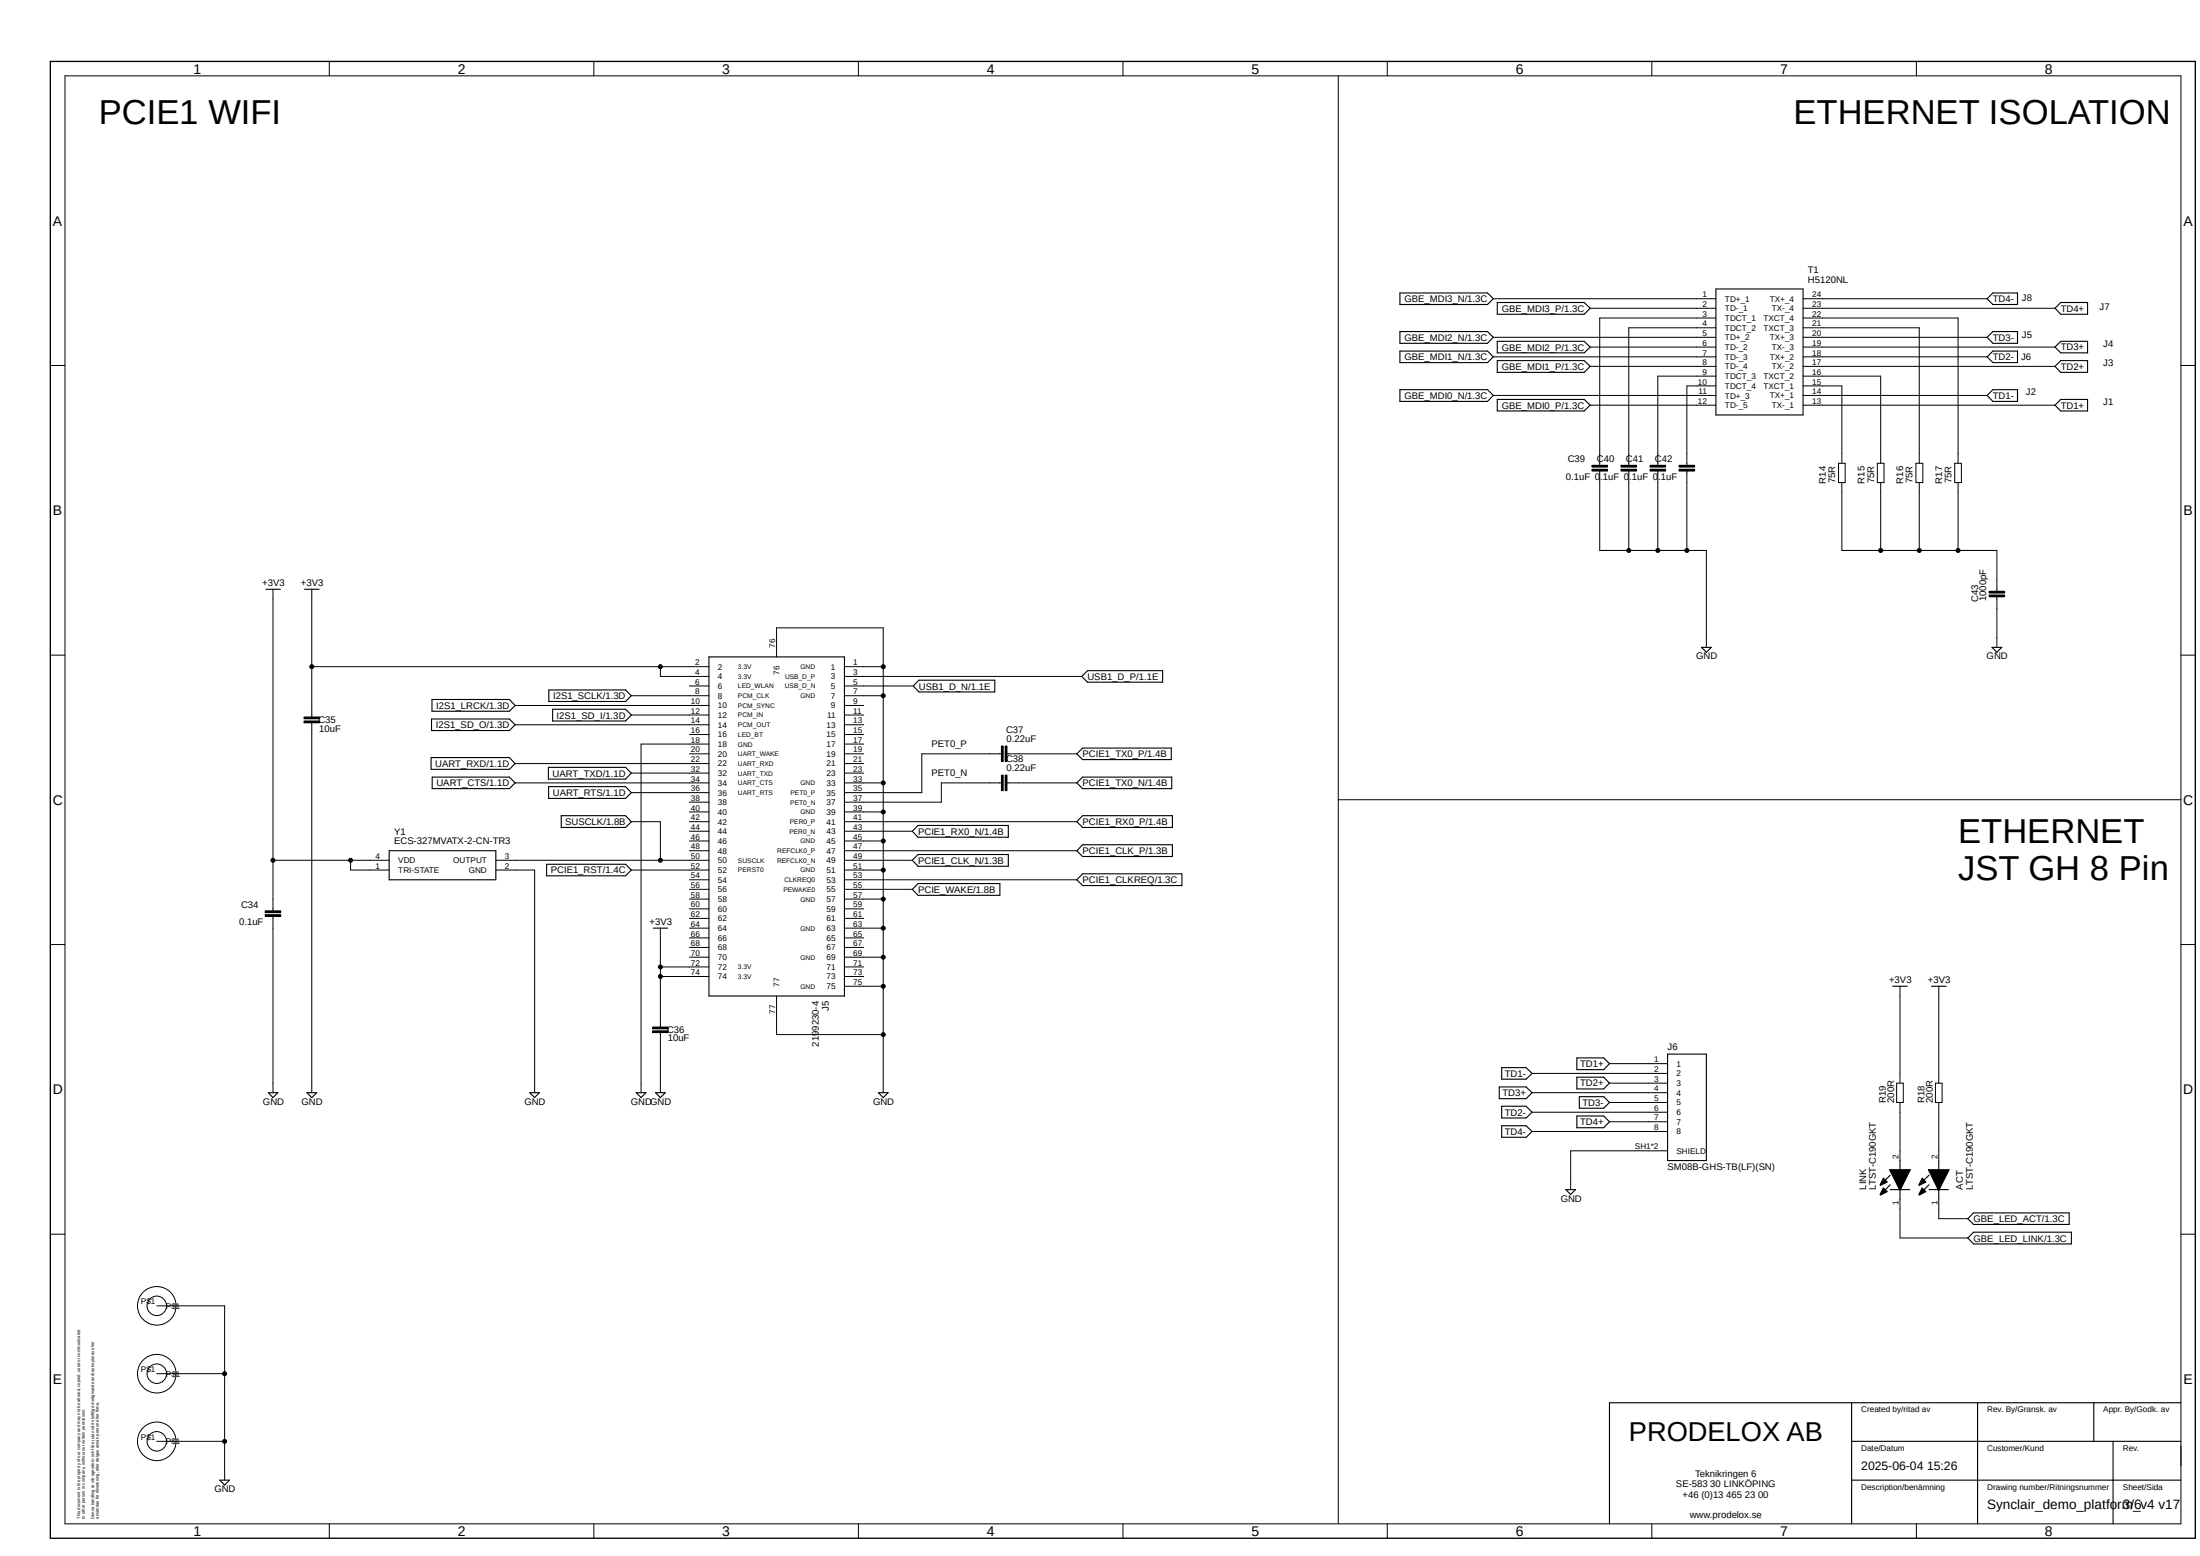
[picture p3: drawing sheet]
<svg xmlns="http://www.w3.org/2000/svg" width="420mm" height="297mm" viewBox="0 0 420 297" stroke-linecap="round" stroke-linejoin="round" font-family="sans-serif">
<path d="M9.2 11.5l410.2 282.5M419.4 11.5l-410.2 282.5" fill="none" stroke="#fff" stroke-width=".19"/>
<g fill="none" stroke="#000" stroke-width=".21">
<path d="M267.3 55.9h16.7l1.1 1.1-1.1 1.1h-16.7zM285.8 57.7h16.6l1.2 1.1-1.2 1.2h-16.6zM327.6 55.2h16.6v24h-16.6zM379.3 57l1.1-1.1h4.7v2.2h-4.7zM392.3 58.8l1.1-1.1h5.1v2.3h-5.1zM267.3 74.4h16.7l1.1 1.1-1.1 1.1h-16.7zM267.3 63.3h16.7l1.1 1.1-1.1 1.1h-16.7zM267.3 67h16.7l1.1 1.1-1.1 1.1h-16.7zM285.8 76.2h16.6l1.2 1.1-1.2 1.1h-16.6zM285.8 68.8h16.6l1.2 1.1-1.2 1.2h-16.6zM285.8 65.2h16.6l1.2 1.1-1.2 1.1h-16.6zM379.3 75.5l1.1-1.1h4.7v2.2h-4.7z"/>
<path d="M379.3 64.4l1.1-1.1h4.7v2.2h-4.7zM379.3 68.1l1.1-1.1h4.7v2.2h-4.7zM392.3 77.3l1.1-1.1h5.1v2.2h-5.1zM392.3 66.3l1.1-1.1h5.1v2.2h-5.1zM392.3 69.9l1.1-1.1h5.1v2.3h-5.1zM50.8 112.5h2.7M58.1 112.5h2.8M82.4 137.2h14.8l1.1 1.1-1.1 1.1h-14.8zM82.5 133.5h14.7l1.1 1.2-1.1 1.1h-14.7zM104.8 131.7h14.6l1.1 1.1-1.1 1.1h-14.6zM105.5 135.4h13.9l1.1 1.1-1.1 1.1h-13.9zM135.3 125.4h25.9v64.7h-25.9z"/>
<path d="M175.4 129.8h14.5v2.3h-14.5l-1.1-1.2zM206.5 129.1l1.1-1.1h14.4v2.2h-14.4zM324.8 123.6h1.9l-.9 .9zM380.3 123.6h1.8l-.9 .9zM82.3 144.6h14.9l1.1 1.2-1.1 1.1h-14.9zM82.5 148.3h14.7l1.1 1.1-1.1 1.1h-14.7zM104.7 146.5h14.7l1.1 1.1-1.1 1.1h-14.7zM104.7 150.2h14.7l1.1 1.1-1.1 1.1h-14.7zM107.1 155.7h12.3l1.1 1.1-1.1 1.1h-12.3zM174.2 158.7l1.1-1.1h17.2v2.2h-17.2zM206.7 155.7h17.1v2.2h-17.1l-1.1-1.1zM206.7 142.8h16.9v2.2h-16.9l-1.1-1.1z"/>
<path d="M206.7 148.3h17v2.2h-17l-1.1-1.1zM74.3 162.4h20.4v5.5h-20.4zM104.4 165h15l1.1 1.1-1.1 1.1h-15zM124.7 177.2h2.8M174.2 169.8l1.1-1.1h15.6v2.2h-15.6zM174.2 164.2l1.1-1.1h17.2v2.3h-17.2zM206.7 166.8h18.9v2.2h-18.9l-1.1-1.1zM206.7 161.2h17.1v2.3h-17.1l-1.1-1.1zM361.3 188.3h2.8M368.7 188.3h2.8M51.2 208.6h1.8l-.9 .9zM58.6 208.6h1.9l-1 .9z"/>
<path d="M101.1 208.6h1.9l-.9 .9zM121.5 208.6h1.8l-.9 .9zM125.1 208.6h1.9l-.9 .9zM167.7 208.6h1.8l-.9 .9zM286.2 207.5h5.1l1.2 1.1-1.2 1.1h-5.1zM286.7 203.8h4.6l1.2 1.1-1.2 1.1h-4.6zM286.7 211.2h4.6l1.2 1.1-1.2 1.1h-4.6zM286.7 214.9h4.6l1.2 1.1-1.2 1.1h-4.6zM301 201.9h5.2l1.1 1.1-1.1 1.2h-5.2zM301 205.6h5.2l1.1 1.2-1.1 1.1h-5.2zM301 213h5.2l1.1 1.1-1.1 1.2h-5.2zM301.5 209.3h4.7l1.1 1.1-1.1 1.1h-4.7z"/>
<path d="M318.3 201.2h7.5v20.3h-7.5zM298.9 227.1h1.9l-1 .9zM360.8 227.1h3.8M360.8 226.1l-1.8 1.9M360.8 224.3l-1.8 1.8M362.7 221.5v1.9M362.7 227.1v1.8M368.3 227.1h3.6M368.3 226.1l-1.9 1.9M368.3 224.3l-1.9 1.8M370.1 221.5v1.9M370.1 227.1v1.8"/>
<path d="M375.7 232.6l1.1-1.1h18.2v2.2h-18.2zM375.7 236.3l1.1-1.1h18.6v2.2h-18.6zM353.5 267.8v23.1M353.5 275.1h62.8M377.5 267.8v23.1M399.7 267.8v7.3M403.4 275.1v15.8M416.3 267.8h-109v23.1M42 282.5h1.8l-.9 1zM353.5 282.5h62.8"/>
</g>
<g fill="none" stroke="#000" stroke-width=".19">
<path d="M12.4 14.5h403.9v276.4h-403.9zM62.9 11.7v2.8M113.4 11.7v2.8M163.9 11.7v2.8M214.4 11.7v2.8M255.5 14.5v276.3M264.8 11.7v2.8M315.3 11.7v2.8M365.8 11.7v2.8M285.1 57h42.5M303.6 58.8h24M344.2 57h35.1"/>
<path d="M344.2 58.8h48.1M9.6 69.8h2.8M285.1 64.4h42.5M285.1 68.1h42.5M285.1 75.5h42.5M303.6 66.3h24M303.6 69.9h24M303.6 77.3h24M327.6 60.7h-22.2v28.1M327.6 62.6h-16.7v26.2M327.6 71.8h-11.1v17M327.6 73.7h-5.6v15.1"/>
<path d="M344.2 60.7h29.6v27.7M344.2 62.6h22.2v25.8M344.2 64.4h35.1M344.2 66.3h48.1M344.2 68.1h35.1M344.2 69.9h48.1M344.2 71.8h14.8v16.6M344.2 73.7h7.4v14.7M344.2 75.5h35.1M344.2 77.3h48.1M416.3 69.8h2.8M303.9 88.8h3v.4h-3z"/>
<path d="M303.9 89.6h3v.3h-3zM305.4 89.9v15.2h20.4v18.5M309.5 88.8h2.9v.4h-2.9zM309.5 89.6h2.9v.3h-2.9zM310.9 89.9v15.2M315 88.8h3v.4h-3zM315 89.6h3v.3h-3zM316.5 89.9v15.2M320.5 88.8h3v.4h-3zM320.5 89.6h3v.3h-3zM322 89.9v15.2M351 88.4h1.3v3.7h-1.3z"/>
<path d="M351.6 92.1v13h29.6v7.7M358.4 88.4h1.3v3.7h-1.3zM359 92.1v13M365.8 88.4h1.3v3.7h-1.3zM366.4 92.1v13M373.2 88.4h1.2v3.7h-1.2zM373.8 92.1v13M52.1 112.5v61.3M59.5 112.5v24.4M379.7 112.9h3v.3h-3zM379.7 113.6h3v.3h-3zM381.2 114v9.6"/>
<path d="M9.6 125.1h2.8M58 136.9h3v.3h-3zM58 137.6h3v.4h-3zM59.5 127.3h75.8M59.5 138v70.6M98.3 134.7h37M98.3 138.3h37M120.5 132.8h14.8M120.5 136.5h14.8M126.1 127.3v1.8h9.2M131.6 130.9h3.7M148.3 125.4v-5.6h20.3v88.8"/>
<path d="M161.2 127.3h7.4M161.2 129.1h45.3M161.2 130.9h13M161.2 132.8h7.4M161.2 134.7h3.7M161.2 136.5h3.7M161.2 138.3h3.7M416.3 125.1h2.8M98.3 145.8h37M98.3 149.4h37M120.5 147.6h14.8M120.5 151.3h14.8"/>
<path d="M120.5 156.8h5.6v7.4M131.6 140.2h3.7M131.6 143.9h3.7M131.6 153.1h3.7M131.6 155h3.7M131.6 156.8h3.7M131.6 158.7h3.7M135.3 142h-12.9v66.6M161.2 140.2h3.7M161.2 142h3.7M161.2 143.9h3.7M161.2 145.8h3.7"/>
<path d="M161.2 147.6h3.7M161.2 149.4h7.4M161.2 155h7.4M161.2 156.8h44.4M161.2 158.7h13M191.1 143.9h-15.1v7.4h-14.8M191.1 149.4h-11.4v3.7h-18.5M191.2 142.4h.3v3h-.3zM191.2 148h.3v2.9h-.3zM191.9 142.4h.3v3h-.3zM191.9 148h.3v2.9h-.3zM192.3 143.9h13.3"/>
<path d="M192.3 149.4h13.3M255.5 152.7h160.8M50.6 173.9h3v.3h-3zM50.6 174.6h3v.3h-3zM52.1 164.2h22.2M52.1 175v33.6M66.9 164.2v1.9h7.4M94.7 164.2h40.6M94.7 166.1h7.4v42.5M120.5 166.1h14.8M126.1 177.2v18.8M131.6 160.5h3.7"/>
<path d="M131.6 162.4h3.7M131.6 167.9h3.7M131.6 169.8h3.7M131.6 171.6h3.7M131.6 173.5h3.7M131.6 175.3h3.7M131.6 177.2h3.7M131.6 179h3.7M161.2 160.5h7.4M161.2 162.4h44.4M161.2 164.2h13M161.2 166.1h7.4"/>
<path d="M161.2 167.9h44.4M161.2 169.8h13M161.2 171.6h7.4M161.2 173.5h3.7M161.2 175.3h3.7M161.2 177.2h7.4M161.2 179h3.7M9.6 180.3h2.8M124.6 196h3v.4h-3zM124.6 196.8h3v.3h-3zM126.1 184.6h9.2M126.1 186.4h9.2"/>
<path d="M126.1 197.1v11.5M131.6 180.8h3.7M131.6 182.7h3.7M148.3 190.1v7.4h20.3M161.2 180.8h3.7M161.2 182.7h7.4M161.2 184.6h3.7M161.2 186.4h3.7M161.2 188.3h7.4M362.7 188.3v18.5M370.1 188.3v18.5M416.3 180.3h2.8"/>
<path d="M292.5 204.9h25.8M292.5 208.6h25.8M292.5 212.3h25.8M292.5 216h25.8M307.3 206.8h11M307.3 210.4h11M307.3 203h11M307.3 214.1h11M318.3 219.7h-18.5v7.4M362.1 206.8h1.2v3.6h-1.2zM362.7 210.4v11.1M369.5 206.8h1.3v3.6h-1.3z"/>
<path d="M370.1 210.4v11.1M9.6 235.6h2.8M359.5 226.7l.8 .8-1.3 .6-.1-.1zM359.5 224.9l.8 .7-1.3 .7-.1-.1zM360.7 223.3h4l-1.9 3.9zM362.7 228.9v7.4h13M366.9 226.7l.8 .8-1.3 .6-.1-.1zM366.9 224.9l.8 .7-1.3 .7-.1-.1zM368.1 223.3h4l-1.9 3.9h-.2zM370.1 228.9v3.7h5.6M416.3 235.6h2.8M29.9 249.3h13v33.2"/>
<path d="M29.9 262.2h13M29.9 275.1h13M62.9 290.9v2.7M113.4 290.9v2.7M163.9 290.9v2.7M214.4 290.9v2.7M264.8 290.9v2.7M315.3 290.9v2.7M365.8 290.9v2.7"/>
<circle cx="310.9" cy="105.1" r=".38"/>
<circle cx="316.5" cy="105.1" r=".38"/>
<circle cx="322" cy="105.1" r=".38"/>
<circle cx="359" cy="105.1" r=".38"/>
<circle cx="366.4" cy="105.1" r=".38"/>
<circle cx="373.8" cy="105.1" r=".38"/>
<circle cx="59.5" cy="127.3" r=".38"/>
<circle cx="126.1" cy="127.3" r=".38"/>
<circle cx="168.6" cy="132.8" r=".38"/>
<circle cx="168.6" cy="127.3" r=".38"/>
<circle cx="168.6" cy="155" r=".38"/>
<circle cx="168.6" cy="149.4" r=".38"/>
<circle cx="52.1" cy="164.2" r=".38"/>
<circle cx="66.9" cy="164.2" r=".38"/>
<circle cx="126.1" cy="164.2" r=".38"/>
<circle cx="168.6" cy="160.5" r=".38"/>
<circle cx="168.6" cy="166.1" r=".38"/>
<circle cx="168.6" cy="177.2" r=".38"/>
<circle cx="168.6" cy="171.6" r=".38"/>
<circle cx="126.1" cy="186.4" r=".38"/>
<circle cx="126.1" cy="184.6" r=".38"/>
<circle cx="168.6" cy="188.3" r=".38"/>
<circle cx="168.6" cy="182.7" r=".38"/>
<circle cx="168.6" cy="197.5" r=".38"/>
<circle cx="29.9" cy="249.3" r="3.7"/>
<circle cx="29.9" cy="249.3" r="1.86"/>
<circle cx="29.9" cy="275.1" r="3.7"/>
<circle cx="29.9" cy="262.2" r="3.7"/>
<circle cx="29.9" cy="275.1" r="1.86"/>
<circle cx="29.9" cy="262.2" r="1.86"/>
<circle cx="42.9" cy="262.2" r=".38"/>
<circle cx="42.9" cy="275.1" r=".38"/>
</g>
<g fill="none" stroke="#000" stroke-width=".34">
<path d="M303.9 89h3M303.9 89.7h3M309.5 89h2.9M309.5 89.7h2.9M315 89h3M315 89.7h3M320.5 89h3M320.5 89.7h3M379.7 113h3M379.7 113.7h3M58 137h3M58 137.8h3"/>
<path d="M191.3 142.4v3M191.3 148v2.9M192.1 142.4v3M192.1 148v2.9M50.6 174h3M50.6 174.8h3M124.6 196.2h3M124.6 196.9h3"/>
</g>
<g fill="#000">
<path d="M359.5 226.7l.8 .8-1.3 .6-.1-.1z" fill-rule="evenodd"/>
<path d="M359.5 224.9l.8 .7-1.3 .7-.1-.1z" fill-rule="evenodd"/>
<path d="M360.7 223.3h4l-1.9 3.9z" fill-rule="evenodd"/>
<path d="M366.9 226.7l.8 .8-1.3 .6-.1-.1z" fill-rule="evenodd"/>
<path d="M366.9 224.9l.8 .7-1.3 .7-.1-.1z" fill-rule="evenodd"/>
<path d="M368.1 223.3h4l-1.9 3.9h-.2z" fill-rule="evenodd"/>
<circle cx="310.9" cy="105.1" r=".38"/>
<circle cx="316.5" cy="105.1" r=".38"/>
<circle cx="322" cy="105.1" r=".38"/>
<circle cx="359" cy="105.1" r=".38"/>
<circle cx="366.4" cy="105.1" r=".38"/>
<circle cx="373.8" cy="105.1" r=".38"/>
<circle cx="59.5" cy="127.3" r=".38"/>
<circle cx="126.1" cy="127.3" r=".38"/>
<circle cx="168.6" cy="132.8" r=".38"/>
<circle cx="168.6" cy="127.3" r=".38"/>
<circle cx="168.6" cy="155" r=".38"/>
<circle cx="168.6" cy="149.4" r=".38"/>
<circle cx="52.1" cy="164.2" r=".38"/>
<circle cx="66.9" cy="164.2" r=".38"/>
<circle cx="126.1" cy="164.2" r=".38"/>
<circle cx="168.6" cy="160.5" r=".38"/>
<circle cx="168.6" cy="166.1" r=".38"/>
<circle cx="168.6" cy="177.2" r=".38"/>
<circle cx="168.6" cy="171.6" r=".38"/>
<circle cx="126.1" cy="186.4" r=".38"/>
<circle cx="126.1" cy="184.6" r=".38"/>
<circle cx="168.6" cy="188.3" r=".38"/>
<circle cx="168.6" cy="182.7" r=".38"/>
<circle cx="168.6" cy="197.5" r=".38"/>
<circle cx="42.9" cy="262.2" r=".38"/>
<circle cx="42.9" cy="275.1" r=".38"/>
</g>
<path d="M9.6 11.7h409.5v281.9h-409.5z" fill="none" stroke="#000" stroke-width=".25"/>
<g font-size="6.6">
<text x="18.8" y="23.7">PCIE1 WIFI</text>
<text x="342.4" y="23.7">ETHERNET ISOLATION</text>
<text x="373.8" y="160.9">ETHERNET</text>
<text x="373.8" y="167.9">JST GH 8 Pin</text>
</g>
<text font-size="5.2" x="310.9" y="275.1">PRODELOX AB</text>
<g font-size="2.7">
<text x="36.9" y="14.1">1</text>
<text x="87.4" y="14.1">2</text>
<text x="137.9" y="14.1">3</text>
<text x="188.4" y="14.1">4</text>
<text x="238.9" y="14.1">5</text>
<text x="289.4" y="14.1">6</text>
<text x="339.9" y="14.1">7</text>
<text x="390.4" y="14.1">8</text>
<text x="10.1" y="43.1">A</text>
<text x="416.8" y="43.1">A</text>
<text x="10.1" y="98.3">B</text>
<text x="416.8" y="98.3">B</text>
<text x="10.1" y="153.6">C</text>
<text x="416.8" y="153.6">C</text>
<text x="10.1" y="208.9">D</text>
<text x="416.8" y="208.9">D</text>
<text x="10.1" y="264.2">E</text>
<text x="416.8" y="264.2">E</text>
<text x="36.9" y="293.2">1</text>
<text x="87.4" y="293.2">2</text>
<text x="137.9" y="293.2">3</text>
<text x="188.4" y="293.2">4</text>
<text x="238.9" y="293.2">5</text>
<text x="289.4" y="293.2">6</text>
<text x="339.9" y="293.2">7</text>
<text x="390.4" y="293.2">8</text>
</g>
<g font-size="2.6">
<text x="379.3" y="288.1">Synclair_demo_platform_v4 v17</text>
<text x="405.3" y="288.1">3/6</text>
</g>
<text font-size="2.3" x="355.3" y="280.7">2025-06-04 15:26</text>
<g font-size="1.8">
<text x="345.1" y="53.9">H5120NL</text>
<text x="345.1" y="52.1">T1</text>
<text x="268.1" y="57.7">GBE_MDI3_N/1.3C</text>
<text x="286.7" y="59.5">GBE_MDI3_P/1.3C</text>
<text x="380.4" y="57.7">TD4-</text>
<text x="386" y="57.4">J8</text>
<text x="393.4" y="59.5">TD4+</text>
<text x="400.8" y="59.2">J7</text>
<text x="268.1" y="65.1">GBE_MDI2_N/1.3C</text>
<text x="380.4" y="65.1">TD3-</text>
<text x="386" y="64.6">J5</text>
<text x="268.1" y="68.7">GBE_MDI1_N/1.3C</text>
<text x="286.7" y="70.6">GBE_MDI1_P/1.3C</text>
<text x="286.7" y="66.9">GBE_MDI2_P/1.3C</text>
<text x="380.4" y="68.7">TD2-</text>
<text x="385.8" y="68.7">J6</text>
<text x="393.4" y="70.6">TD2+</text>
<text x="393.4" y="66.9">TD3+</text>
<text x="401.5" y="69.9">J3</text>
<text x="401.5" y="66.3">J4</text>
<text x="268.1" y="76.2">GBE_MDI0_N/1.3C</text>
<text x="380.4" y="76.2">TD1-</text>
<text x="386.8" y="75.5">J2</text>
<text x="393.4" y="78">TD1+</text>
<text x="401.5" y="77.3">J1</text>
<text x="286.7" y="78">GBE_MDI0_P/1.3C</text>
<text x="299.3" y="88.2">C39</text>
<text x="304.8" y="88.2">C40</text>
<text x="310.4" y="88.2">C41</text>
<text x="315.9" y="88.2">C42</text>
<text x="298.9" y="91.6">0.1uF 0.1uF 0.1uF 0.1uF</text>
<text x="348.6" y="92.3" transform="rotate(-90 348.6 92.3)">R14</text>
<text x="350.3" y="92.3" transform="rotate(-90 350.3 92.3)">75R</text>
<text x="355.9" y="92.3" transform="rotate(-90 355.9 92.3)">R15</text>
<text x="357.8" y="92.3" transform="rotate(-90 357.8 92.3)">75R</text>
<text x="363.3" y="92.3" transform="rotate(-90 363.3 92.3)">R16</text>
<text x="365.1" y="92.3" transform="rotate(-90 365.1 92.3)">75R</text>
<text x="370.8" y="92.3" transform="rotate(-90 370.8 92.3)">R17</text>
<text x="372.5" y="92.3" transform="rotate(-90 372.5 92.3)">75R</text>
<text x="50.1" y="111.9">+3V3</text>
<text x="57.4" y="111.9">+3V3</text>
<text x="377.6" y="114.9" transform="rotate(-90 377.6 114.9)">C43</text>
<text x="379.2" y="114.8" transform="rotate(-90 379.2 114.8)">1000pF</text>
<text x="323.8" y="125.9">GND</text>
<text x="379.3" y="125.9">GND</text>
<text x="175.4" y="131.6">USB1_D_N/1.1E</text>
<text x="207.6" y="129.8">USB1_D_P/1.1E</text>
<text x="83.3" y="135.3">I2S1_LRCK/1.3D</text>
<text x="105.6" y="133.4">I2S1_SCLK/1.3D</text>
<text x="106.3" y="137.2">I2S1_SD_I/1.3D</text>
<text x="60.8" y="138.1">C35</text>
<text x="60.9" y="139.7">10uF</text>
<text x="83.2" y="139">I2S1_SD_O/1.3D</text>
<text x="177.8" y="142.6">PET0_P</text>
<text x="192.1" y="140">C37</text>
<text x="192.2" y="141.7">0.22uF</text>
<text x="83.1" y="146.4">UART_RXD/1.1D</text>
<text x="105.5" y="148.3">UART_TXD/1.1D</text>
<text x="177.8" y="148.1">PET0_N</text>
<text x="192.1" y="145.5">C38</text>
<text x="192.2" y="147.2">0.22uF</text>
<text x="206.7" y="144.5">PCIE1_TX0_P/1.4B</text>
<text x="83.3" y="150.1">UART_CTS/1.1D</text>
<text x="105.5" y="151.9">UART_RTS/1.1D</text>
<text x="206.7" y="150.1">PCIE1_TX0_N/1.4B</text>
<text x="75.2" y="161.2">ECS-327MVATX-2-CN-TR3</text>
<text x="75.2" y="159.3">Y1</text>
<text x="107.9" y="157.5">SUSCLK/1.8B</text>
<text x="175.3" y="159.3">PCIE1_RX0_N/1.4B</text>
<text x="206.7" y="157.5">PCIE1_RX0_P/1.4B</text>
<text x="105.2" y="166.7">PCIE1_RST/1.4C</text>
<text x="175.3" y="164.9">PCIE1_CLK_N/1.3B</text>
<text x="206.7" y="163">PCIE1_CLK_P/1.3B</text>
<text x="46" y="173.2">C34</text>
<text x="175.3" y="170.4">PCIE_WAKE/1.8B</text>
<text x="206.7" y="168.6">PCIE1_CLKREQ/1.3C</text>
<text x="45.6" y="176.6">0.1uF</text>
<text x="124" y="176.6">+3V3</text>
<text x="360.6" y="187.7">+3V3</text>
<text x="368" y="187.7">+3V3</text>
<text x="127.3" y="197.3">C36</text>
<text x="158.2" y="193" transform="rotate(-90 158.2 193)">J5</text>
<text x="127.5" y="198.8">10uF</text>
<text x="156.3" y="199.8" transform="rotate(-90 156.3 199.8)">2199230-4</text>
<text x="301.7" y="203.7">TD1+</text>
<text x="318.3" y="200.4">J6</text>
<text x="286.8" y="209.3">TD3+</text>
<text x="287.3" y="205.6">TD1-</text>
<text x="301.7" y="207.4">TD2+</text>
<text x="50.2" y="210.9">GND</text>
<text x="57.6" y="210.9">GND</text>
<text x="100.1" y="210.9">GND</text>
<text x="120.4" y="210.9">GNDGND</text>
<text x="166.7" y="210.9">GND</text>
<text x="287.3" y="212.9">TD2-</text>
<text x="301.7" y="214.8">TD4+</text>
<text x="302.1" y="211.1">TD3-</text>
<text x="360" y="210.6" transform="rotate(-90 360 210.6)">R19</text>
<text x="361.6" y="210.6" transform="rotate(-90 361.6 210.6)">200R</text>
<text x="367.4" y="210.6" transform="rotate(-90 367.4 210.6)">R18</text>
<text x="369" y="210.6" transform="rotate(-90 369 210.6)">200R</text>
<text x="287.3" y="216.7">TD4-</text>
<text x="318.3" y="223.4">SM08B-GHS-TB(LF)(SN)</text>
<text x="356.2" y="227.1" transform="rotate(-90 356.2 227.1)">LINK</text>
<text x="358.1" y="227.1" transform="rotate(-90 358.1 227.1)">LTST-C190GKT</text>
<text x="374.7" y="227.1" transform="rotate(-90 374.7 227.1)">ACT</text>
<text x="376.6" y="227.1" transform="rotate(-90 376.6 227.1)">LTST-C190GKT</text>
<text x="297.9" y="229.4">GND</text>
<text x="376.8" y="233.3">GBE_LED_ACT/1.3C</text>
<text x="376.8" y="237">GBE_LED_LINK/1.3C</text>
<text x="323.6" y="282">Teknikringen 6</text>
<text x="40.9" y="284.9">GND</text>
<text x="320" y="283.9">SE-583 30 LINKÖPING</text>
<text x="321.2" y="285.9">+46 (0)13 465 23 00</text>
<text x="322.6" y="289.8">www.prodelox.se</text>
</g>
<g font-size="1.6">
<text x="325" y="56.8">1</text>
<text x="325" y="58.6">2</text>
<text x="329.3" y="57.6">TD+_1</text>
<text x="329.3" y="59.4">TD-_1</text>
<text x="337.9" y="57.6">TX+_4</text>
<text x="338.2" y="59.4">TX-_4</text>
<text x="345.9" y="58.6">23</text>
<text x="345.9" y="56.8">24</text>
<text x="325" y="60.5">3</text>
<text x="325" y="62.3">4</text>
<text x="325" y="64.1">5</text>
<text x="325" y="66">6</text>
<text x="329.3" y="61.3">TDCT_1</text>
<text x="329.3" y="63.1">TDCT_2</text>
<text x="329.3" y="65">TD+_2</text>
<text x="336.7" y="63.1">TXCT_3</text>
<text x="336.7" y="61.3">TXCT_4</text>
<text x="337.9" y="64.9">TX+_3</text>
<text x="345.9" y="66">19</text>
<text x="345.9" y="64.1">20</text>
<text x="345.9" y="62.3">21</text>
<text x="345.9" y="60.5">22</text>
<text x="325" y="67.9">7</text>
<text x="325" y="69.7">8</text>
<text x="325" y="71.5">9</text>
<text x="329.3" y="66.8">TD-_2</text>
<text x="329.3" y="68.7">TD-_3</text>
<text x="329.3" y="70.5">TD-_4</text>
<text x="337.9" y="68.7">TX+_2</text>
<text x="338.2" y="70.5">TX-_2</text>
<text x="338.2" y="66.8">TX-_3</text>
<text x="345.9" y="71.5">16</text>
<text x="345.9" y="69.7">17</text>
<text x="345.9" y="67.9">18</text>
<text x="324.1" y="73.4">10</text>
<text x="324.1" y="77.1">12</text>
<text x="324.3" y="75.2">11</text>
<text x="329.3" y="72.3">TDCT_3</text>
<text x="329.3" y="74.2">TDCT_4</text>
<text x="329.3" y="76.1">TD+_3</text>
<text x="329.3" y="77.9">TD-_5</text>
<text x="336.7" y="74.2">TXCT_1</text>
<text x="336.7" y="72.3">TXCT_2</text>
<text x="337.9" y="76">TX+_1</text>
<text x="338.2" y="77.9">TX-_1</text>
<text x="345.9" y="77.1">13</text>
<text x="345.9" y="75.2">14</text>
<text x="345.9" y="73.4">15</text>
<text x="148" y="123.7" transform="rotate(-90 148 123.7)">76</text>
<text x="132.7" y="127">2</text>
<text x="132.7" y="128.9">4</text>
<text x="132.7" y="130.7">6</text>
<text x="137" y="127.8">2</text>
<text x="137" y="129.7">4</text>
<text x="137" y="131.5">6</text>
<text x="148.8" y="128.9" transform="rotate(-90 148.8 128.9)">76</text>
<text x="158.6" y="127.8">1</text>
<text x="158.6" y="129.7">3</text>
<text x="158.6" y="131.5">5</text>
<text x="162.9" y="127">1</text>
<text x="162.9" y="128.9">3</text>
<text x="162.9" y="130.7">5</text>
<text x="131.9" y="134.4">10</text>
<text x="131.9" y="136.2">12</text>
<text x="132.7" y="132.5">8</text>
<text x="137" y="133.3">8</text>
<text x="137" y="135.2">10</text>
<text x="137" y="137">12</text>
<text x="157.9" y="137">11</text>
<text x="158.6" y="133.3">7</text>
<text x="158.6" y="135.2">9</text>
<text x="162.9" y="132.5">7</text>
<text x="162.9" y="134.4">9</text>
<text x="162.9" y="136.2">11</text>
<text x="131.9" y="138.1">14</text>
<text x="131.9" y="140">16</text>
<text x="131.9" y="141.8">18</text>
<text x="131.9" y="143.6">20</text>
<text x="137" y="138.9">14</text>
<text x="137" y="140.8">16</text>
<text x="137" y="142.6">18</text>
<text x="157.8" y="138.9">13</text>
<text x="157.8" y="140.8">15</text>
<text x="157.8" y="142.6">17</text>
<text x="162.9" y="138.1">13</text>
<text x="162.9" y="140">15</text>
<text x="162.9" y="141.8">17</text>
<text x="162.9" y="143.6">19</text>
<text x="131.9" y="145.5">22</text>
<text x="131.9" y="147.3">32</text>
<text x="131.9" y="149.2">34</text>
<text x="137" y="144.4">20</text>
<text x="137" y="146.3">22</text>
<text x="137" y="148.1">32</text>
<text x="137" y="150">34</text>
<text x="157.8" y="144.4">19</text>
<text x="157.8" y="146.3">21</text>
<text x="157.8" y="148.1">23</text>
<text x="157.8" y="150">33</text>
<text x="162.9" y="145.5">21</text>
<text x="162.9" y="147.3">23</text>
<text x="162.9" y="149.2">33</text>
<text x="131.9" y="151">36</text>
<text x="131.9" y="152.9">38</text>
<text x="131.9" y="154.7">40</text>
<text x="137" y="151.8">36</text>
<text x="137" y="153.7">38</text>
<text x="137" y="155.5">40</text>
<text x="157.8" y="151.8">35</text>
<text x="157.8" y="153.7">37</text>
<text x="157.8" y="155.5">39</text>
<text x="162.9" y="151">35</text>
<text x="162.9" y="152.9">37</text>
<text x="162.9" y="154.7">39</text>
<text x="131.9" y="156.6">42</text>
<text x="131.9" y="158.4">44</text>
<text x="131.9" y="160.3">46</text>
<text x="137" y="157.4">42</text>
<text x="137" y="159.2">44</text>
<text x="137" y="161.1">46</text>
<text x="157.8" y="157.4">41</text>
<text x="157.8" y="159.2">43</text>
<text x="157.8" y="161.1">45</text>
<text x="162.9" y="156.6">41</text>
<text x="162.9" y="158.4">43</text>
<text x="162.9" y="160.3">45</text>
<text x="71.7" y="165.8">1</text>
<text x="71.7" y="164">4</text>
<text x="76" y="166.6">TRI-STATE</text>
<text x="76" y="164.8">VDD</text>
<text x="86.5" y="164.8">OUTPUT</text>
<text x="89.5" y="166.6">GND</text>
<text x="96.3" y="165.8">2</text>
<text x="96.3" y="164">3</text>
<text x="131.9" y="162.1">48</text>
<text x="131.9" y="164">50</text>
<text x="131.9" y="165.8">52</text>
<text x="131.9" y="167.7">54</text>
<text x="137" y="162.9">48</text>
<text x="137" y="164.8">50</text>
<text x="137" y="166.6">52</text>
<text x="157.8" y="162.9">47</text>
<text x="157.8" y="164.8">49</text>
<text x="157.8" y="166.6">51</text>
<text x="162.9" y="162.1">47</text>
<text x="162.9" y="164">49</text>
<text x="162.9" y="165.8">51</text>
<text x="162.9" y="167.7">53</text>
<text x="131.9" y="169.5">56</text>
<text x="131.9" y="171.4">58</text>
<text x="131.9" y="173.2">60</text>
<text x="137" y="168.5">54</text>
<text x="137" y="170.3">56</text>
<text x="137" y="172.2">58</text>
<text x="157.8" y="168.5">53</text>
<text x="157.8" y="170.3">55</text>
<text x="157.8" y="172.2">57</text>
<text x="162.9" y="169.5">55</text>
<text x="162.9" y="171.4">57</text>
<text x="162.9" y="173.2">59</text>
<text x="131.9" y="175">62</text>
<text x="131.9" y="176.9">64</text>
<text x="131.9" y="178.8">66</text>
<text x="137" y="174">60</text>
<text x="137" y="175.8">62</text>
<text x="137" y="177.7">64</text>
<text x="137" y="179.6">66</text>
<text x="157.8" y="174">59</text>
<text x="157.8" y="175.8">61</text>
<text x="157.8" y="177.7">63</text>
<text x="157.8" y="179.6">65</text>
<text x="162.9" y="175">61</text>
<text x="162.9" y="176.9">63</text>
<text x="162.9" y="178.8">65</text>
<text x="131.9" y="180.6">68</text>
<text x="131.9" y="182.5">70</text>
<text x="131.9" y="184.3">72</text>
<text x="137" y="181.4">68</text>
<text x="137" y="183.3">70</text>
<text x="137" y="185.1">72</text>
<text x="157.8" y="181.4">67</text>
<text x="157.8" y="183.3">69</text>
<text x="157.8" y="185.1">71</text>
<text x="162.9" y="180.6">67</text>
<text x="162.9" y="182.5">69</text>
<text x="162.9" y="184.3">71</text>
<text x="131.9" y="186.1">74</text>
<text x="137" y="186.9">74</text>
<text x="148.8" y="188.4" transform="rotate(-90 148.8 188.4)">77</text>
<text x="157.8" y="186.9">73</text>
<text x="157.8" y="188.8">75</text>
<text x="162.9" y="186.1">73</text>
<text x="162.9" y="188">75</text>
<text x="148" y="193.5" transform="rotate(-90 148 193.5)">77</text>
<text x="315.8" y="202.8">1</text>
<text x="320" y="203.6">1</text>
<text x="315.8" y="204.6">2</text>
<text x="315.8" y="206.5">3</text>
<text x="315.8" y="208.3">4</text>
<text x="320" y="205.4">2</text>
<text x="320" y="207.3">3</text>
<text x="320" y="209.1">4</text>
<text x="315.8" y="210.2">5</text>
<text x="315.8" y="212">6</text>
<text x="315.8" y="213.9">7</text>
<text x="315.8" y="215.7">8</text>
<text x="320" y="211">5</text>
<text x="320" y="212.8">6</text>
<text x="320" y="214.7">7</text>
<text x="312.1" y="219.4">SH1*2</text>
<text x="320" y="216.5">8</text>
<text x="320" y="220.2">SHIELD</text>
<text x="362.4" y="221.3" transform="rotate(-90 362.4 221.3)">2</text>
<text x="369.9" y="221.3" transform="rotate(-90 369.9 221.3)">2</text>
<text x="362.4" y="230.1" transform="rotate(-90 362.4 230.1)">1</text>
<text x="369.9" y="230.1" transform="rotate(-90 369.9 230.1)">1</text>
<text x="26.9" y="249">P$1</text>
<text x="31.7" y="249.8">P$1</text>
<text x="26.9" y="262">P$1</text>
<text x="31.7" y="262.8">P$1</text>
<text x="355.3" y="269.6">Created by/ritad av</text>
<text x="379.3" y="269.6">Rev. By/Gransk. av</text>
<text x="401.5" y="269.6">Appr. By/Godk. av</text>
<text x="26.9" y="274.9">P$1</text>
<text x="31.7" y="275.7">P$1</text>
<text x="355.3" y="277">Date/Datum</text>
<text x="379.3" y="277">Customer/Kund</text>
<text x="405.2" y="277">Rev.</text>
<text x="355.3" y="284.4">Description/benämning</text>
<text x="379.3" y="284.4">Drawing number/Ritningsnummer</text>
<text x="405.2" y="284.4">Sheet/Sida</text>
</g>
<g font-size="1.3">
<text x="140.9" y="127.7">3.3V</text>
<text x="140.9" y="131.4">LED_WLAN</text>
<text x="140.9" y="129.6">3.3V</text>
<text x="149.8" y="131.4">USB_D_N</text>
<text x="149.9" y="129.6">USB_D_P</text>
<text x="152.8" y="127.7">GND</text>
<text x="140.9" y="133.3">PCM_CLK</text>
<text x="140.9" y="135.1">PCM_SYNC</text>
<text x="140.9" y="136.9">PCM_IN</text>
<text x="152.8" y="133.3">GND</text>
<text x="140.9" y="138.8">PCM_OUT</text>
<text x="140.9" y="140.7">LED_BT</text>
<text x="140.9" y="142.5">GND</text>
<text x="140.9" y="144.4">UART_WAKE</text>
<text x="140.9" y="148">UART_TXD</text>
<text x="140.9" y="146.2">UART_RXD</text>
<text x="140.9" y="149.9">UART_CTS</text>
<text x="152.8" y="149.9">GND</text>
<text x="140.9" y="151.8">UART_RTS</text>
<text x="150.9" y="153.6">PET0_N</text>
<text x="150.9" y="151.8">PET0_P</text>
<text x="152.8" y="155.4">GND</text>
<text x="150.7" y="159.1">PER0_N</text>
<text x="150.8" y="157.3">PER0_P</text>
<text x="152.8" y="161">GND</text>
<text x="140.9" y="166.5">PERST0</text>
<text x="140.9" y="164.7">SUSCLK</text>
<text x="148.3" y="164.7">REFCLK0_N</text>
<text x="148.4" y="162.9">REFCLK0_P</text>
<text x="152.8" y="166.5">GND</text>
<text x="149.6" y="170.2">PEWAKE0</text>
<text x="149.7" y="168.4">CLKREQ0</text>
<text x="152.8" y="172.1">GND</text>
<text x="152.8" y="177.6">GND</text>
<text x="140.9" y="185">3.3V</text>
<text x="152.8" y="183.2">GND</text>
<text x="140.9" y="186.9">3.3V</text>
<text x="152.8" y="188.7">GND</text>
</g>
<g font-size=".8">
<text x="15.3" y="289.9" transform="rotate(-90 15.3 289.9)">This document is the property of our company and may not be altered, copied, used or communicated</text>
<text x="16.2" y="289.9" transform="rotate(-90 16.2 289.9)">to other person or company, without our written permission.</text>
<text x="17.9" y="289.9" transform="rotate(-90 17.9 289.9)">Denna handling är vår egendom och får ej utan vårt skriftliga medgivande andras kopieras eller</text>
<text x="18.8" y="289.9" transform="rotate(-90 18.8 289.9)">användas för tillverkning, eller delges annan person eller firma.</text>
</g>
</svg>
